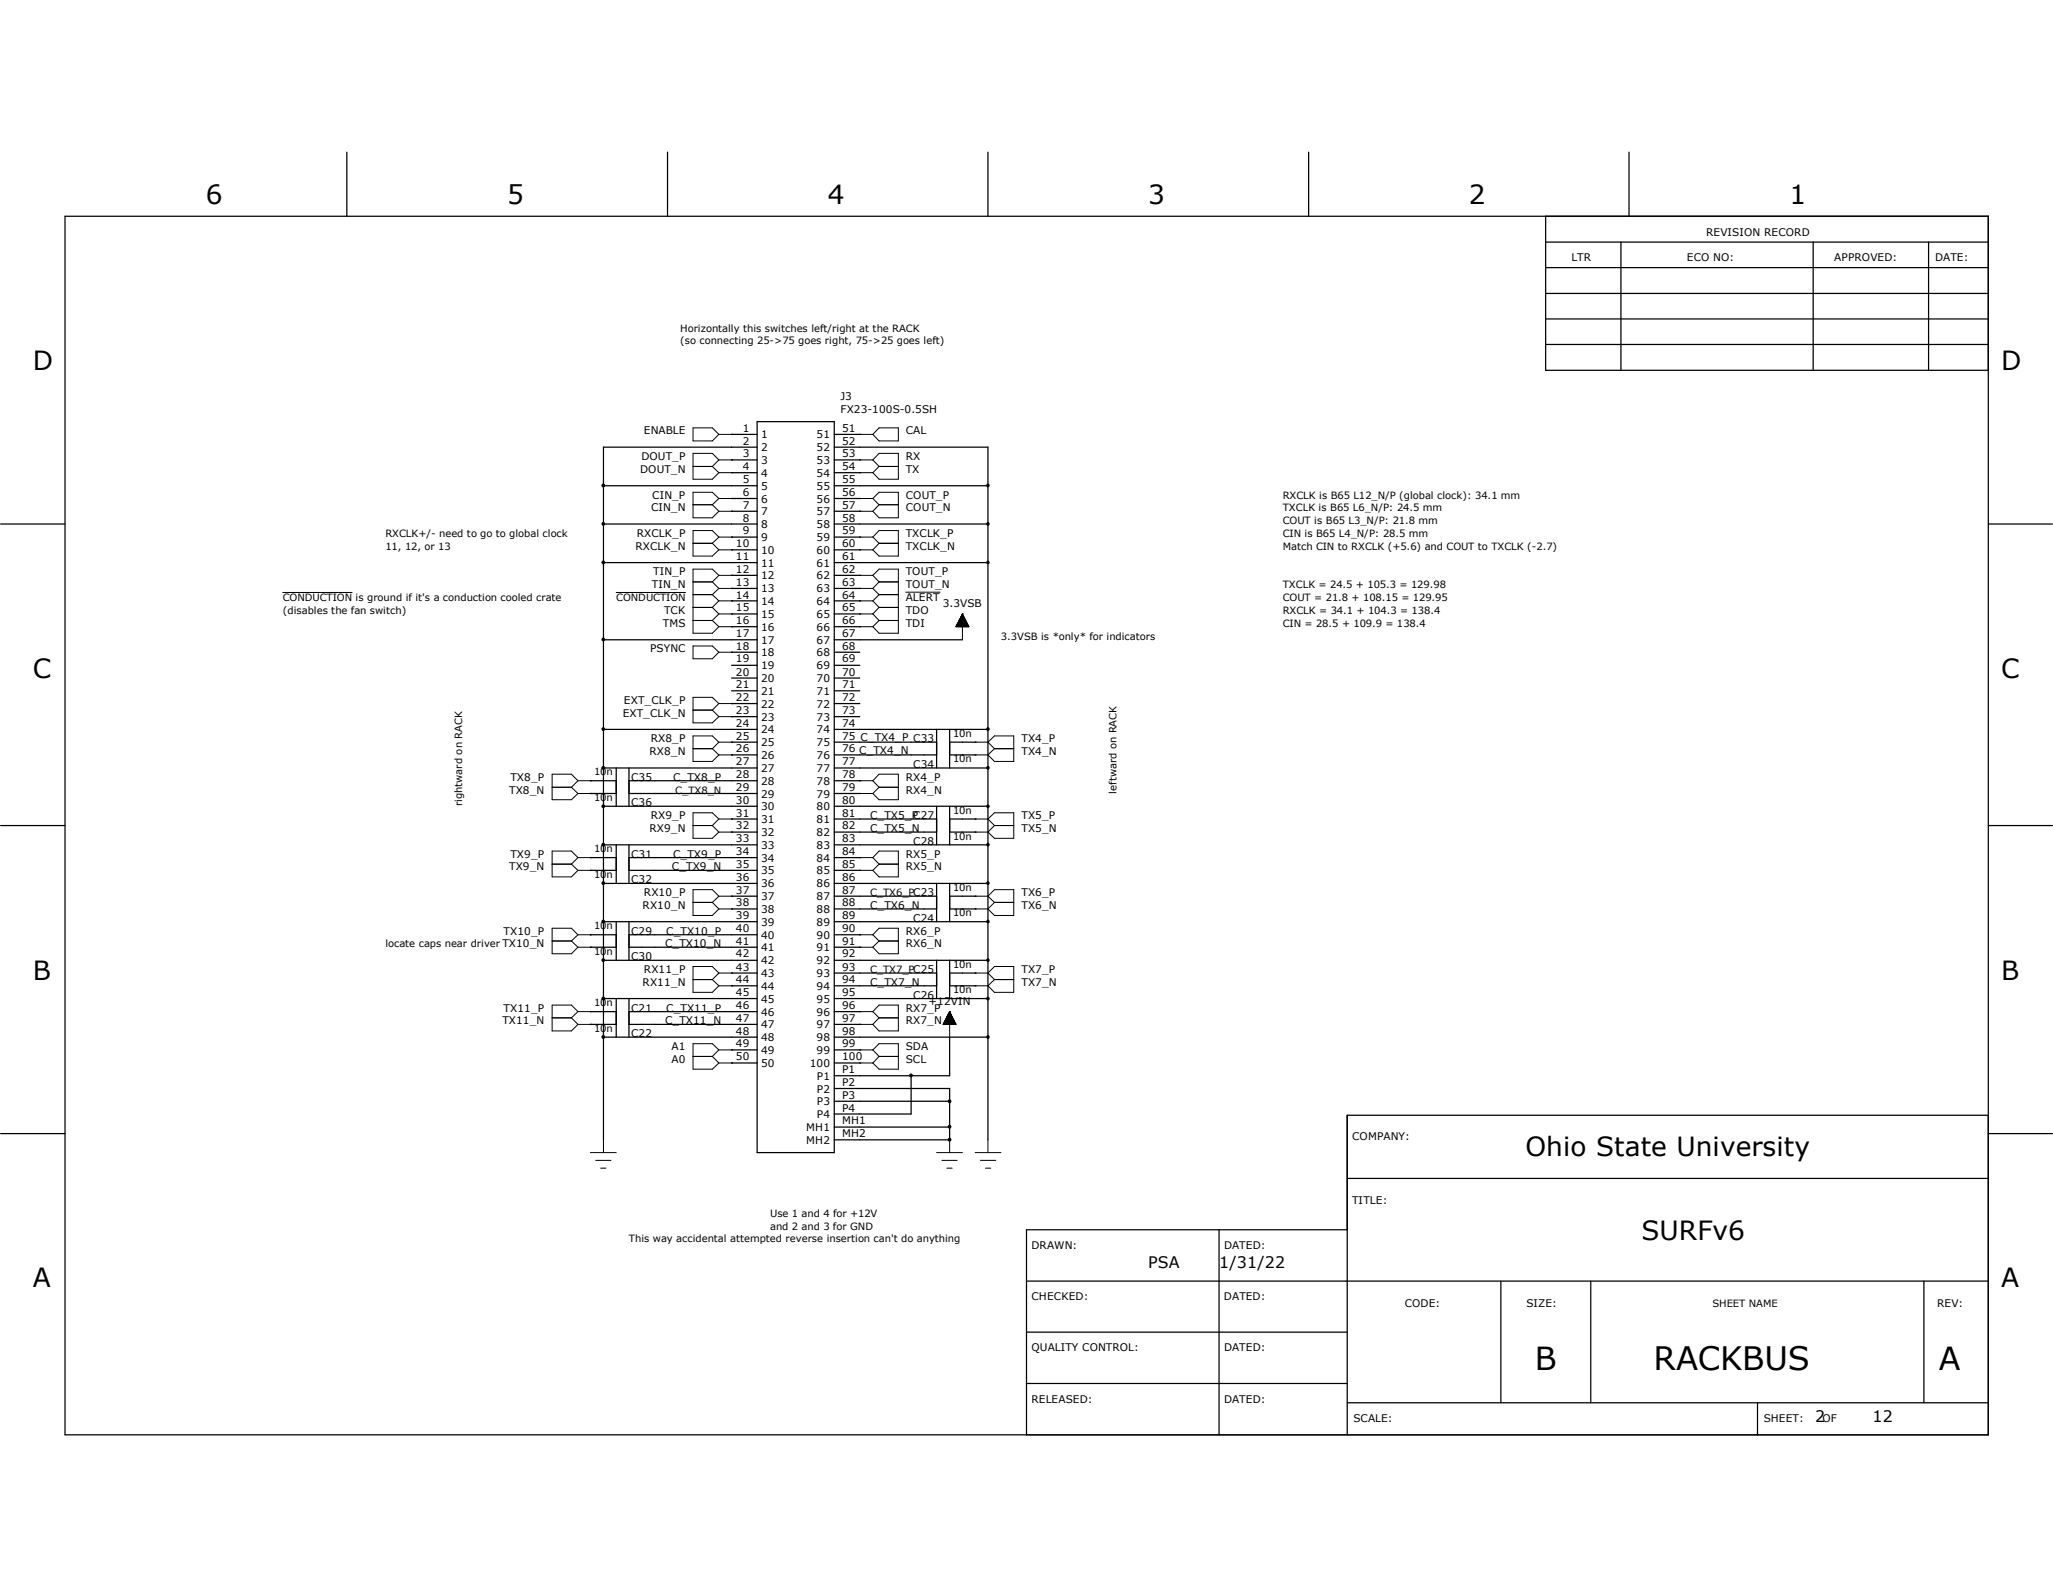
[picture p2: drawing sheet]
<svg xmlns="http://www.w3.org/2000/svg" width="279mm" height="216mm" viewBox="0 0 279 216" stroke-linecap="round" stroke-linejoin="round" font-family="sans-serif">
<g fill="none" stroke="#000" stroke-width=".17">
<path d="M8.8 29.4h261.8v165.8h-261.8zM47.2 20.7v8.7M90.8 20.7v8.7M134.5 20.7v8.7M178.1 20.7v8.7M210.4 32.9h60.2M210.4 36.4h60.2M210.4 29.4v21h60.2M210.4 39.9h60.2M220.6 32.9v17.5M221.7 20.7v8.7M246.8 32.9v17.5"/>
<path d="M262.5 32.9v17.5M99.6 59.1h.1M99.6 59.1h3.4M103 57.4h10.5v99.4h-10.5zM113.5 59.1h3.5M117 59.1h.1M210.4 43.4h60.2M210.4 46.9h60.2M.1 71.3h8.7M82.1 71.3h20.9M82.1 66.1h20.9M82.1 76.5h20.9"/>
<path d="M99.6 62.6h.1M99.6 64.3h.1M99.6 73.1h.1M99.6 74.8h.1M99.6 78.3h.1M99.6 67.8h.1M99.6 69.6h.1M99.6 62.6h3.4M99.6 64.3h3.4M99.6 67.8h3.4M99.6 69.6h3.4M99.6 73.1h3.4"/>
<path d="M99.6 74.8h3.4M99.6 78.3h3.4M103 60.8h-20.9v94.3M113.5 71.3h21M113.5 60.8h21v94.3M113.5 62.6h3.5M113.5 64.3h3.5M113.5 66.1h21M113.5 67.8h3.5M113.5 69.6h3.5M113.5 73.1h3.5M113.5 74.8h3.5"/>
<path d="M113.5 76.5h21M113.5 78.3h3.5M117 78.3h.1M117 73.1h.1M117 74.8h.1M117 67.8h.1M117 69.6h.1M117 62.6h.1M117 64.3h.1M270.6 71.3h8.7M82.1 87h20.9M82.1 99.2h20.9"/>
<path d="M99.6 81.7h.1M99.6 95.7h.1M99.6 97.5h.1M99.6 80.1h.1M99.6 83.5h.1M99.6 85.3h.1M99.6 88.7h.1M99.6 80.1h3.4M99.6 81.7h3.4M99.6 83.5h3.4M99.6 85.3h3.4M99.6 88.7h3.4"/>
<path d="M99.6 90.5h3.4M99.6 92.2h3.4M99.6 94h3.4M99.6 95.7h3.4M99.6 97.5h3.4M113.5 80.1h3.5M113.5 81.7h3.5M113.5 83.5h3.5M113.5 85.3h3.5M113.5 87h17.5M113.5 88.7h3.5M113.5 90.5h3.5"/>
<path d="M113.5 92.2h3.5M113.5 94h3.5M113.5 95.7h3.5M113.5 97.5h3.5M113.5 99.2h21M117 80.1h.1M117 81.7h.1M117 83.5h.1M117 85.3h.1M127.5 99.2v5.3M129.2 99.2v5.3M.1 112.3h8.7"/>
<path d="M80.3 116.7h.1M80.3 118.4h.1M80.3 107.9h.1M80.3 106.2h.1M80.3 106.2h3.6M80.3 107.9h3.6M80.3 116.7h3.6M80.3 118.4h3.6M82.1 104.5h20.9M82.1 109.7h20.9M82.1 114.9h20.9M83.9 104.5v5.2"/>
<path d="M83.9 114.9v5.3M85.6 106.2h17.4M85.6 107.9h17.4M85.6 116.7h17.4M85.6 118.4h17.4M85.6 104.5v5.2M85.6 114.9v5.3M99.6 113.2h.1M99.6 111.4h.1M99.6 101h.1M99.6 102.7h.1M99.6 101h3.4"/>
<path d="M99.6 102.7h3.4M99.6 111.4h3.4M99.6 113.2h3.4M113.5 101h14M113.5 102.7h14M113.5 104.5h21M113.5 106.2h3.5M113.5 107.9h3.5M113.5 109.7h21M113.5 111.4h14M113.5 113.2h14M113.5 114.9h21"/>
<path d="M113.5 116.7h3.5M113.5 118.4h3.5M117 118.4h.1M117 116.7h.1M117 107.9h.1M117 106.2h.1M127.5 109.7v5.2M129.2 101h3.5M129.2 102.7h3.5M129.2 111.4h3.5M129.2 113.2h3.5M129.2 109.7v5.2"/>
<path d="M132.7 113.2h.1M132.7 111.4h.1M132.7 101h.1M132.7 102.7h.1M270.6 112.3h8.7M80.3 137.6h.1M80.3 139.4h.1M80.3 127.2h.1M80.3 128.9h.1M80.3 127.2h3.6M80.3 128.9h3.6M80.3 137.6h3.6"/>
<path d="M80.3 139.4h3.6M82.1 120.2h20.9M82.1 125.4h20.9M82.1 130.6h20.9M82.1 135.8h20.9M83.9 125.4v5.2M83.9 135.8v5.3M85.6 127.2h17.4M85.6 128.9h17.4M85.6 137.6h17.4M85.6 139.4h17.4M85.6 125.4v5.2"/>
<path d="M85.6 135.8v5.3M99.6 132.4h.1M99.6 134.1h.1M99.6 123.7h.1M99.6 121.9h.1M99.6 121.9h3.4M99.6 123.7h3.4M99.6 132.4h3.4M99.6 134.1h3.4M113.5 120.2h21M113.5 121.9h14M113.5 123.7h14"/>
<path d="M113.5 125.4h21M113.5 127.2h3.5M113.5 128.9h3.5M113.5 130.6h21M113.5 132.4h14M113.5 134.1h14M113.5 135.8h21M113.5 137.6h3.5M113.5 139.4h3.5M117 139.4h.1M117 137.6h.1M117 128.9h.1"/>
<path d="M117 127.2h.1M127.5 120.2v5.2M127.5 130.6v5.2M129.2 121.9h3.5M129.2 123.7h3.5M129.2 132.4h3.5M129.2 134.1h3.5M129.2 120.2v5.2M129.2 130.6v5.2M132.7 134.1h.1M132.7 132.4h.1M132.7 123.7h.1"/>
<path d="M132.7 121.9h.1M.1 154.2h8.7M82.1 141.1h20.9M99.6 142.8h.1M99.6 144.6h.1M99.6 142.8h3.4M99.6 144.6h3.4M113.5 141.1h21M113.5 142.8h3.5M113.5 144.6h3.5M113.5 148.1h15.7v7M113.5 149.8h15.7"/>
<path d="M113.5 153.3h15.7M113.5 155.1h15.7M117 142.8h.1M117 144.6h.1M124 146.3v5.3h-10.5M129.2 155.1h.1M129.2 141.1v5.2h-15.7M270.6 151.7h-87.3v43.5M270.6 154.2h8.7M139.7 174.3h130.9M165.9 167.3v27.9M183.3 160.3h87.3"/>
<path d="M183.3 167.3h-43.6v27.9M204.3 174.3v16.5M216.5 174.3v16.5M261.8 174.3v16.5M139.7 181.2h43.6M139.7 188.2h43.6M183.3 190.8h87.3M239.2 190.8v4.4"/>
</g>
<g fill="none" stroke="#000" stroke-width=".14">
<path d="M94.3 58.2h2.6l.9 .9-.9 .9h-2.6zM97.8 59.1h1.8M117 59.1h1.8M119.6 58.2h2.7v1.8h-2.7l-.8-.9zM94.3 63.5h2.6M94.3 73.9h2.6M94.3 79.2h2.6M94.3 68.7h2.6M96.9 63.5l.9 .8M96.9 73.9l.9 .9M96.9 79.2l.9 .9M96.9 68.7l.9 .9"/>
<path d="M97.8 62.6l-.9-.9h-2.6v3.5h2.6l.9-.9M97.8 67.8l-.9-.8h-2.6v3.4h2.6l.9-.8M97.8 73.1l-.9-.9h-2.6v3.4h2.6l.9-.8M97.8 78.3l-.9-.9h-2.6v8.7h2.6l.9-.8M97.8 62.6h1.8M97.8 62.6l-.9 .9M97.8 64.3h1.8M97.8 73.1h1.8M97.8 73.1l-.9 .8M97.8 74.8h1.8M97.8 78.3h1.8M97.8 78.3l-.9 .9"/>
<path d="M97.8 67.8h1.8M97.8 69.6h1.8M97.8 67.8l-.9 .9M117 62.6h1.8M117 64.3h1.8M117 73.1h1.8M117 74.8h1.8M117 78.3h1.8M117 67.8h1.8M117 69.6h1.8M118.8 62.6l.8-.9h2.7v3.5h-2.7l-.8-.9M118.8 67.8l.8-.8h2.7v3.4h-2.7l-.8-.8"/>
<path d="M118.8 73.1l.8-.9h2.7v3.4h-2.7l-.8-.8M118.8 78.3l.8-.9h2.7v8.7h-2.7l-.8-.8M118.8 78.3l.8 .9M118.8 73.1l.8 .8M118.8 67.8l.8 .9M118.8 62.6l.8 .9M119.6 63.5h2.7M119.6 73.9h2.7M119.6 79.2h2.7M119.6 79.2l-.8 .9M119.6 73.9l-.8 .9M119.6 68.7h2.7"/>
<path d="M119.6 68.7l-.8 .9M119.6 63.5l-.8 .8M38.5 80.6h9.4M83.9 80.6h9.4M94.3 87.9h2.6l.9 .8-.9 .9h-2.6zM94.3 82.6h2.6M94.3 80.9h2.6M94.3 96.6h2.6M94.3 84.4h2.6M96.9 80.9l.9 .8M96.9 96.6l.9 .9M96.9 82.6l.9 .9"/>
<path d="M96.9 84.4l.9 .9M97.8 95.7l-.9-.8h-2.6v3.4h2.6l.9-.8M97.8 81.7h1.8M97.8 81.7l-.9 .9M97.8 95.7h1.8M97.8 95.7l-.9 .9M97.8 97.5h1.8M97.8 80.1h1.8M97.8 80.1l-.9 .8M97.8 83.5h1.8M97.8 83.5l-.9 .9M97.8 85.3h1.8"/>
<path d="M97.8 88.7h1.8M117 81.7h1.8M117 80.1h1.8M117 83.5h1.8M117 85.3h1.8M118.8 80.1l.8 .8M118.8 81.7l.8 .9M118.8 83.5l.8 .9M119.6 80.9l-.8 .8M119.6 82.6h2.7M119.6 80.9h2.7M119.6 84.4h2.7"/>
<path d="M119.6 82.6l-.8 .9M119.6 84.4l-.8 .9M123.3 80.6h4.6M130.1 85.3v-.1h1.7v.1M130.2 85.1h1.6M130.2 85h1.5v.3M130.2 85v.3M130.3 85h1.4M130.3 84.9h1.4v.4M130.3 84.9v.4M130.3 84.8h1.4M130.3 84.8h1.3v.5"/>
<path d="M130.3 84.8v.5M130.4 84.7h1.2M130.4 85.3v-.7h1.1v.7M130.5 84.5h1M130.5 84.5h1v.8M130.5 84.5v.8M130.5 84.4h.9M130.6 84.4h.8v.9M130.6 84.3v1M130.6 84.3h.8M130.6 84.2h.7v1.1M130.7 84.1h.6v1.2"/>
<path d="M130.8 83.9h.4v1.4M130.8 83.9v1.4M130.8 83.9h.3M130.9 83.8h.2v1.5M130.9 83.7h.1v1.6M130.9 83.6v1.7M130.9 83.6h.1M131 83.5h.1M131 83.5l.9 1.8h-1.8zM131 83.5v3.5M131.1 83.7h-.2v1.6M131.2 84h-.5v1.3"/>
<path d="M131.3 84.2h-.7v1.1M75.1 117.6h2.7M75.1 107.1h2.7M77.8 117.6l.9 .8M77.8 107.1l.9 .8M78.7 106.2l-.9-.9h-2.7v3.5h2.7l.9-.9M78.7 116.7l-.9-.9h-2.7v3.5h2.7l.9-.9M78.7 116.7h1.6M78.7 116.7l-.9 .9M78.7 118.4h1.6M78.7 107.9h1.6M78.7 106.2h1.6"/>
<path d="M78.7 106.2l-.9 .9M94.3 112.3h2.6M94.3 101.9h2.6M96.9 112.3l.9 .9M96.9 101.9l.9 .8M97.8 101l-.9-.9h-2.6v3.5h2.6l.9-.9M97.8 111.4l-.9-.8h-2.6v3.4h2.6l.9-.8M97.8 113.2h1.8M97.8 111.4h1.8M97.8 111.4l-.9 .9M97.8 101h1.8M97.8 102.7h1.8"/>
<path d="M97.8 101l-.9 .9M117 116.7h1.8M117 118.4h1.8M117 107.9h1.8M117 106.2h1.8M118.8 106.2l.8-.9h2.7v3.5h-2.7l-.8-.9M118.8 116.7l.8-.9h2.7v3.5h-2.7l-.8-.9M118.8 116.7l.8 .9M118.8 106.2l.8 .9M119.6 117.6h2.7M119.6 117.6l-.8 .8M119.6 107.1h2.7"/>
<path d="M119.6 107.1l-.8 .8M132.7 113.2h1.8M132.7 111.4h1.8M132.7 101h1.8M132.7 102.7h1.8M134.5 101l.8-.9h2.7v3.5h-2.7l-.8-.9M134.5 111.4l.8-.8h2.7v3.4h-2.7l-.8-.8M134.5 111.4l.8 .9M134.5 101l.8 .9M135.3 112.3l-.8 .9M135.3 112.3h2.7M135.3 101.9h2.7"/>
<path d="M135.3 101.9l-.8 .8M75.1 138.5h2.7M75.1 128h2.7M77.8 138.5l.9 .9M77.8 128l.9 .9M78.7 139.4h1.6M78.7 137.6l-.9-.9h-2.7v3.6h2.7l.9-.9M78.7 137.6h1.6M78.7 137.6l-.9 .9M78.7 127.2l-.9-.9h-2.7v3.5h2.7l.9-.9M78.7 128.9h1.6M78.7 127.2h1.6"/>
<path d="M78.7 127.2l-.9 .8M94.3 133.3h2.6M94.3 122.8h2.6M96.9 133.3l.9 .8M96.9 122.8l.9 .9M97.8 134.1h1.8M97.8 132.4l-.9-.9h-2.6v3.5h2.6l.9-.9M97.8 132.4h1.8M97.8 132.4l-.9 .9M97.8 121.9l-.9-.9h-2.6v3.5h2.6l.9-.8M97.8 123.7h1.8M97.8 121.9h1.8"/>
<path d="M97.8 121.9l-.9 .9M117 139.4h1.8M117 137.6h1.8M117 128.9h1.8M117 127.2h1.8M118.8 137.6l.8-.9h2.7v3.6h-2.7l-.8-.9M118.8 127.2l.8-.9h2.7v3.5h-2.7l-.8-.9M118.8 137.6l.8 .9M118.8 127.2l.8 .8M119.6 138.5h2.7M119.6 138.5l-.8 .9M119.6 128h2.7"/>
<path d="M119.6 128l-.8 .9M128.4 139.3h1.7v.1M128.4 139.2v.2M128.4 139.2h1.6M128.5 139.1h1.5v.3M128.5 139h1.4v.4M128.5 139v.4M128.6 138.9h1.3M128.6 139.4v-.5h1.3v.5M128.6 138.8h1.2M128.7 138.7h1.1v.7M128.7 138.6h1.1"/>
<path d="M128.7 138.7v.7M128.7 138.6h1v.8M128.7 138.6v.8M128.8 138.5h.9M128.8 138.5h.8v.9M128.8 138.4v1M128.9 138.4h.7M128.9 138.3h.7v1.1M128.9 138.3v1.1M128.9 138.3h.6M128.9 138.2h.6v1.2M128.9 138.1v1.3"/>
<path d="M129 138.1h.5M129 138h.5v1.4M129 138v1.4M129.1 138h.3M129.1 137.9h.3v1.5M129.1 137.8v1.6M129.1 137.8h.2M129.2 137.8h.1v1.6M129.2 137.7v1.7M129.2 137.7h.1M129.2 137.6h.1M129.2 137.6v3.5"/>
<path d="M129.2 137.6l-.8 1.8h1.7M129.2 137.6l.9 1.8M130 139.1h-1.5v.3M132.7 134.1h1.8M132.7 132.4h1.8M132.7 123.7h1.8M132.7 121.9h1.8M134.5 132.4l.8-.9h2.7v3.5h-2.7l-.8-.9M134.5 121.9l.8-.9h2.7v3.5h-2.7l-.8-.8M134.5 132.4l.8 .9M134.5 121.9l.8 .9M135.3 133.3h2.7"/>
<path d="M135.3 133.3l-.8 .8M135.3 122.8h2.7M135.3 122.8l-.8 .9M80.3 156.8h3.6M81.1 157.9h2M81.7 158.9h.8M82.1 155.1v1.7M94.3 143.7h2.6M96.9 143.7l.9 .9M97.8 142.8l-.9-.8h-2.6v3.5h2.6l.9-.9M97.8 142.8h1.8M97.8 142.8l-.9 .9"/>
<path d="M97.8 144.6h1.8M117 142.8h1.8M117 144.6h1.8M118.8 142.8l.8-.8h2.7v3.5h-2.7l-.8-.9M118.8 142.8l.8 .9M119.6 143.7h2.7M119.6 143.7l-.8 .9M127.5 156.8h3.5M128.2 157.9h2.1M128.9 158.9h.7M129.2 155.1v1.7M132.7 156.8h3.5"/>
<path d="M133.4 157.9h2.1M134.1 158.9h.7M134.5 155.1v1.7"/>
</g>
<g fill="#000" stroke="#000" stroke-width=".14">
<circle cx="82.1" cy="66" r=".19"/>
<circle cx="82.1" cy="76.5" r=".19"/>
<circle cx="82.1" cy="71.3" r=".19"/>
<circle cx="134.4" cy="71.3" r=".18"/>
<circle cx="134.4" cy="66" r=".18"/>
<circle cx="134.4" cy="76.5" r=".18"/>
<circle cx="82.1" cy="99.2" r=".19"/>
<circle cx="82.1" cy="87" r=".19"/>
<circle cx="134.4" cy="99.2" r=".18"/>
<circle cx="82.1" cy="109.7" r=".19"/>
<circle cx="82.1" cy="114.9" r=".19"/>
<circle cx="82.1" cy="104.5" r=".19"/>
<circle cx="134.4" cy="109.7" r=".18"/>
<circle cx="134.4" cy="114.9" r=".18"/>
<circle cx="134.4" cy="104.4" r=".18"/>
<circle cx="82.1" cy="130.6" r=".19"/>
<circle cx="82.1" cy="135.8" r=".19"/>
<circle cx="82.1" cy="120.1" r=".19"/>
<circle cx="82.1" cy="125.4" r=".19"/>
<circle cx="134.4" cy="130.6" r=".18"/>
<circle cx="134.4" cy="120.1" r=".18"/>
<circle cx="134.4" cy="125.4" r=".18"/>
<circle cx="134.4" cy="135.8" r=".18"/>
<circle cx="82.1" cy="141.1" r=".19"/>
<circle cx="124" cy="146.3" r=".19"/>
<circle cx="129.2" cy="153.3" r=".19"/>
<circle cx="129.2" cy="155" r=".19"/>
<circle cx="129.2" cy="149.8" r=".19"/>
<circle cx="134.4" cy="141.1" r=".18"/>
</g>
<text font-size="4.4" x="225" y="186.4">RACKBUS</text>
<g font-size="4.3">
<text x="208.9" y="186.4">B</text>
<text x="263.9" y="186.4">A</text>
</g>
<g font-size="3.6">
<text x="28" y="27.7">6</text>
<text x="69" y="27.7">5</text>
<text x="112.6" y="27.7">4</text>
<text x="156.3" y="27.7">3</text>
<text x="199.9" y="27.7">2</text>
<text x="243.6" y="27.7">1</text>
<text x="4.5" y="50.4">D</text>
<text x="272.3" y="50.4">D</text>
<text x="4.5" y="92.2">C</text>
<text x="272.3" y="92.2">C</text>
<text x="4.5" y="133.3">B</text>
<text x="272.3" y="133.3">B</text>
<text x="207.6" y="157.3">Ohio State University</text>
<text x="223.4" y="168.7">SURFv6</text>
<text x="4.5" y="175.1">A</text>
<text x="272.3" y="175.1">A</text>
</g>
<g font-size="2.2">
<text x="156.3" y="172.5">PSA</text>
<text x="165.9" y="172.5">1/31/22</text>
<text x="247" y="193.4">2</text>
<text x="254.8" y="193.4">12</text>
</g>
<g font-size="1.4">
<text x="213.9" y="35.5">LTR</text>
<text x="229.6" y="35.5">ECO NO:</text>
<text x="232.2" y="32">REVISION RECORD</text>
<text x="249.6" y="35.5">APPROVED:</text>
<text x="263.4" y="35.5">DATE:</text>
<text x="92.6" y="45.1">Horizontally this switches left/right at the RACK</text>
<text x="92.6" y="46.9">(so connecting 25-&gt;75 goes right, 75-&gt;25 goes left)</text>
<text x="87.6" y="59.1">ENABLE</text>
<text x="101.1" y="58.8">1</text>
<text x="103.6" y="59.6">1</text>
<text x="111.1" y="59.6">51</text>
<text x="114.4" y="54.4">J3</text>
<text x="114.4" y="56.1">FX23-100S-0.5SH</text>
<text x="114.6" y="58.8">51</text>
<text x="123.3" y="59.1">CAL</text>
<text x="87.1" y="64.3">DOUT_N</text>
<text x="87.3" y="62.6">DOUT_P</text>
<text x="101.1" y="60.5">2</text>
<text x="101.1" y="62.2">3</text>
<text x="101.1" y="64">4</text>
<text x="101.1" y="65.7">5</text>
<text x="103.6" y="61.4">2</text>
<text x="103.6" y="63.1">3</text>
<text x="103.6" y="64.9">4</text>
<text x="111.1" y="61.4">52</text>
<text x="111.1" y="63.1">53</text>
<text x="111.1" y="64.9">54</text>
<text x="114.6" y="60.5">52</text>
<text x="114.6" y="62.2">53</text>
<text x="114.6" y="64">54</text>
<text x="114.6" y="65.7">55</text>
<text x="123.3" y="62.6">RX</text>
<text x="123.3" y="64.3">TX</text>
<text x="88.6" y="69.6">CIN_N</text>
<text x="88.8" y="67.8">CIN_P</text>
<text x="101.1" y="67.5">6</text>
<text x="101.1" y="69.2">7</text>
<text x="101.1" y="71">8</text>
<text x="103.6" y="66.6">5</text>
<text x="103.6" y="68.4">6</text>
<text x="103.6" y="70.1">7</text>
<text x="103.6" y="71.8">8</text>
<text x="111.1" y="66.6">55</text>
<text x="111.1" y="68.4">56</text>
<text x="111.1" y="70.1">57</text>
<text x="111.1" y="71.8">58</text>
<text x="114.6" y="67.5">56</text>
<text x="114.6" y="69.2">57</text>
<text x="114.6" y="71">58</text>
<text x="123.3" y="67.8">COUT_P</text>
<text x="123.3" y="69.6">COUT_N</text>
<text x="174.6" y="67.8">RXCLK is B65 L12_N/P (global clock): 34.1 mm</text>
<text x="174.6" y="69.6">TXCLK is B65 L6_N/P: 24.5 mm</text>
<text x="174.6" y="71.3">COUT is B65 L3_N/P: 21.8 mm</text>
<text x="52.5" y="73.1">RXCLK+/- need to go to global clock</text>
<text x="52.5" y="74.8">11, 12, or 13</text>
<text x="86.5" y="74.8">RXCLK_N</text>
<text x="86.7" y="73.1">RXCLK_P</text>
<text x="100.2" y="74.5">10</text>
<text x="100.2" y="76.2">11</text>
<text x="100.2" y="77.9">12</text>
<text x="101.1" y="72.7">9</text>
<text x="103.6" y="73.6">9</text>
<text x="103.6" y="75.4">10</text>
<text x="103.6" y="77.1">11</text>
<text x="111.1" y="73.6">59</text>
<text x="111.1" y="75.4">60</text>
<text x="111.1" y="77.1">61</text>
<text x="114.6" y="72.7">59</text>
<text x="114.6" y="74.5">60</text>
<text x="114.6" y="76.2">61</text>
<text x="114.6" y="77.9">62</text>
<text x="123.3" y="73.1">TXCLK_P</text>
<text x="123.3" y="74.8">TXCLK_N</text>
<text x="174.6" y="73.1">CIN is B65 L4_N/P: 28.5 mm</text>
<text x="174.6" y="74.8">Match CIN to RXCLK (+5.6) and COUT to TXCLK (-2.7)</text>
<text x="38.5" y="81.7">CONDUCTION is ground if it's a conduction cooled crate</text>
<text x="38.5" y="83.5">(disables the fan switch)</text>
<text x="83.9" y="81.7">CONDUCTION</text>
<text x="88.7" y="80.1">TIN_N</text>
<text x="88.9" y="78.3">TIN_P</text>
<text x="90.4" y="83.5">TCK</text>
<text x="100.2" y="79.7">13</text>
<text x="100.2" y="81.4">14</text>
<text x="100.2" y="83.1">15</text>
<text x="103.6" y="78.8">12</text>
<text x="103.6" y="80.6">13</text>
<text x="103.6" y="82.3">14</text>
<text x="111.1" y="78.8">62</text>
<text x="111.1" y="80.6">63</text>
<text x="111.1" y="82.3">64</text>
<text x="114.6" y="79.7">63</text>
<text x="114.6" y="81.4">64</text>
<text x="114.6" y="83.1">65</text>
<text x="123.3" y="78.3">TOUT_P</text>
<text x="123.3" y="80.1">TOUT_N</text>
<text x="123.3" y="81.7">ALERT</text>
<text x="123.3" y="83.5">TDO</text>
<text x="128.3" y="82.6">3.3VSB</text>
<text x="174.6" y="80.1">TXCLK = 24.5 + 105.3 = 129.98</text>
<text x="174.6" y="81.7">COUT = 21.8 + 108.15 = 129.95</text>
<text x="174.6" y="83.5">RXCLK = 34.1 + 104.3 = 138.4</text>
<text x="88.5" y="88.7">PSYNC</text>
<text x="90.2" y="85.3">TMS</text>
<text x="100.2" y="84.9">16</text>
<text x="100.2" y="86.7">17</text>
<text x="100.2" y="88.4">18</text>
<text x="103.6" y="84.1">15</text>
<text x="103.6" y="85.8">16</text>
<text x="103.6" y="87.6">17</text>
<text x="103.6" y="89.3">18</text>
<text x="111.1" y="84.1">65</text>
<text x="111.1" y="85.8">66</text>
<text x="111.1" y="87.6">67</text>
<text x="111.1" y="89.3">68</text>
<text x="114.6" y="84.9">66</text>
<text x="114.6" y="86.7">67</text>
<text x="114.6" y="88.4">68</text>
<text x="123.3" y="85.3">TDI</text>
<text x="136.2" y="87">3.3VSB is *only* for indicators</text>
<text x="174.6" y="85.3">CIN = 28.5 + 109.9 = 138.4</text>
<text x="84.9" y="95.7">EXT_CLK_P</text>
<text x="100.2" y="90.1">19</text>
<text x="100.2" y="91.9">20</text>
<text x="100.2" y="93.6">21</text>
<text x="100.2" y="95.4">22</text>
<text x="103.6" y="91.1">19</text>
<text x="103.6" y="92.8">20</text>
<text x="103.6" y="94.5">21</text>
<text x="111.1" y="91.1">69</text>
<text x="111.1" y="92.8">70</text>
<text x="111.1" y="94.5">71</text>
<text x="114.6" y="90.1">69</text>
<text x="114.6" y="91.9">70</text>
<text x="114.6" y="93.6">71</text>
<text x="114.6" y="95.4">72</text>
<text x="84.8" y="97.5">EXT_CLK_N</text>
<text x="88.6" y="101">RX8_P</text>
<text x="100.2" y="97.1">23</text>
<text x="100.2" y="98.9">24</text>
<text x="100.2" y="100.6">25</text>
<text x="103.6" y="96.3">22</text>
<text x="103.6" y="98">23</text>
<text x="103.6" y="99.8">24</text>
<text x="103.6" y="101.5">25</text>
<text x="111.1" y="96.3">72</text>
<text x="111.1" y="98">73</text>
<text x="111.1" y="99.8">74</text>
<text x="111.1" y="101.5">75</text>
<text x="114.6" y="97.1">73</text>
<text x="114.6" y="98.9">74</text>
<text x="114.6" y="100.6">75 C_TX4_P C33</text>
<text x="129.7" y="100.2">10n</text>
<text x="139" y="101">TX4_P</text>
<text x="69.3" y="107.9">TX8_N</text>
<text x="69.5" y="106.2">TX8_P</text>
<text x="80.9" y="105.5">10n</text>
<text x="85.9" y="106.2">C35</text>
<text x="88.4" y="102.7">RX8_N</text>
<text x="91.6" y="106.2">C_TX8_P</text>
<text x="91.9" y="107.9">C_TX8_N</text>
<text x="100.2" y="102.4">26</text>
<text x="100.2" y="104.1">27</text>
<text x="100.2" y="105.9">28</text>
<text x="100.2" y="107.6">29</text>
<text x="103.6" y="103.3">26</text>
<text x="103.6" y="105">27</text>
<text x="103.6" y="106.8">28</text>
<text x="111.1" y="103.3">76</text>
<text x="111.1" y="105">77</text>
<text x="111.1" y="106.8">78</text>
<text x="114.6" y="102.4">76 C_TX4_N</text>
<text x="114.6" y="104.1">77</text>
<text x="114.6" y="105.9">78</text>
<text x="114.6" y="107.6">79</text>
<text x="123.3" y="107.9">RX4_N</text>
<text x="123.3" y="106.2">RX4_P</text>
<text x="124.3" y="104.5">C34</text>
<text x="129.7" y="103.7">10n</text>
<text x="139" y="102.7">TX4_N</text>
<text x="151.9" y="108" transform="rotate(-90 151.9 108)">leftward on RACK</text>
<text x="62.9" y="109.7" transform="rotate(-90 62.9 109.7)">rightward on RACK</text>
<text x="80.9" y="109">10n</text>
<text x="85.9" y="109.7">C36</text>
<text x="88.4" y="113.2">RX9_N</text>
<text x="88.6" y="111.4">RX9_P</text>
<text x="100.2" y="109.3">30</text>
<text x="100.2" y="111.1">31</text>
<text x="100.2" y="112.8">32</text>
<text x="103.6" y="108.5">29</text>
<text x="103.6" y="110.2">30</text>
<text x="103.6" y="112">31</text>
<text x="103.6" y="113.7">32</text>
<text x="111.1" y="108.5">79</text>
<text x="111.1" y="110.2">80</text>
<text x="111.1" y="112">81</text>
<text x="111.1" y="113.7">82</text>
<text x="114.6" y="109.3">80</text>
<text x="114.6" y="111.1">81</text>
<text x="114.6" y="112.8">82</text>
<text x="118.4" y="111.4">C_TX5_P</text>
<text x="118.4" y="113.2">C_TX5_N</text>
<text x="124.3" y="111.4">C27</text>
<text x="129.7" y="110.7">10n</text>
<text x="139" y="113.2">TX5_N</text>
<text x="139" y="111.4">TX5_P</text>
<text x="69.3" y="118.4">TX9_N</text>
<text x="69.5" y="116.7">TX9_P</text>
<text x="80.9" y="116">10n</text>
<text x="80.9" y="119.4">10n</text>
<text x="85.9" y="116.7">C31</text>
<text x="91.4" y="118.4">C_TX9_N</text>
<text x="91.6" y="116.7">C_TX9_P</text>
<text x="100.2" y="114.6">33</text>
<text x="100.2" y="116.3">34</text>
<text x="100.2" y="118.1">35</text>
<text x="100.2" y="119.8">36</text>
<text x="103.6" y="115.5">33</text>
<text x="103.6" y="117.2">34</text>
<text x="103.6" y="119">35</text>
<text x="111.1" y="115.5">83</text>
<text x="111.1" y="117.2">84</text>
<text x="111.1" y="119">85</text>
<text x="114.6" y="114.6">83</text>
<text x="114.6" y="116.3">84</text>
<text x="114.6" y="118.1">85</text>
<text x="114.6" y="119.8">86</text>
<text x="123.3" y="116.7">RX5_P</text>
<text x="123.3" y="118.4">RX5_N</text>
<text x="124.3" y="114.9">C28</text>
<text x="129.7" y="114.2">10n</text>
<text x="85.9" y="120.2">C32</text>
<text x="87.5" y="123.7">RX10_N</text>
<text x="87.6" y="121.9">RX10_P</text>
<text x="100.2" y="121.6">37</text>
<text x="100.2" y="123.3">38</text>
<text x="100.2" y="125.1">39</text>
<text x="103.6" y="120.7">36</text>
<text x="103.6" y="122.5">37</text>
<text x="103.6" y="124.2">38</text>
<text x="103.6" y="125.9">39</text>
<text x="111.1" y="120.7">86</text>
<text x="111.1" y="122.5">87</text>
<text x="111.1" y="124.2">88</text>
<text x="111.1" y="125.9">89</text>
<text x="114.6" y="121.6">87</text>
<text x="114.6" y="123.3">88</text>
<text x="114.6" y="125.1">89</text>
<text x="118.4" y="121.9">C_TX6_PC23</text>
<text x="118.4" y="123.7">C_TX6_N</text>
<text x="124.3" y="125.4">C24</text>
<text x="129.7" y="121.2">10n</text>
<text x="129.7" y="124.7">10n</text>
<text x="139" y="123.7">TX6_N</text>
<text x="139" y="121.9">TX6_P</text>
<text x="52.5" y="128.9">locate caps near driver TX10_N</text>
<text x="68.5" y="127.2">TX10_P</text>
<text x="80.9" y="126.4">10n</text>
<text x="80.9" y="129.9">10n</text>
<text x="85.9" y="127.2">C29</text>
<text x="85.9" y="130.6">C30</text>
<text x="90.5" y="128.9">C_TX10_N</text>
<text x="90.7" y="127.2">C_TX10_P</text>
<text x="100.2" y="126.8">40</text>
<text x="100.2" y="128.6">41</text>
<text x="100.2" y="130.3">42</text>
<text x="103.6" y="127.7">40</text>
<text x="103.6" y="129.4">41</text>
<text x="103.6" y="131.2">42</text>
<text x="111.1" y="127.7">90</text>
<text x="111.1" y="129.4">91</text>
<text x="111.1" y="131.2">92</text>
<text x="114.6" y="126.8">90</text>
<text x="114.6" y="128.6">91</text>
<text x="114.6" y="130.3">92</text>
<text x="123.3" y="128.9">RX6_N</text>
<text x="123.3" y="127.2">RX6_P</text>
<text x="129.7" y="131.7">10n</text>
<text x="68.5" y="137.6">TX11_P</text>
<text x="80.9" y="136.9">10n</text>
<text x="85.9" y="137.6">C21</text>
<text x="87.5" y="134.1">RX11_N</text>
<text x="87.6" y="132.4">RX11_P</text>
<text x="90.7" y="137.6">C_TX11_P</text>
<text x="100.2" y="132">43</text>
<text x="100.2" y="133.8">44</text>
<text x="100.2" y="135.5">45</text>
<text x="100.2" y="137.2">46</text>
<text x="103.6" y="132.9">43</text>
<text x="103.6" y="134.7">44</text>
<text x="103.6" y="136.4">45</text>
<text x="111.1" y="132.9">93</text>
<text x="111.1" y="134.7">94</text>
<text x="111.1" y="136.4">95</text>
<text x="114.6" y="132">93</text>
<text x="114.6" y="133.8">94</text>
<text x="114.6" y="135.5">95</text>
<text x="114.6" y="137.2">96</text>
<text x="118.4" y="132.4">C_TX7_PC25</text>
<text x="118.4" y="134.1">C_TX7_N</text>
<text x="123.3" y="137.6">RX7_P</text>
<text x="124.3" y="135.8">C26</text>
<text x="126.4" y="136.7">+12VIN</text>
<text x="129.7" y="135.1">10n</text>
<text x="139" y="134.1">TX7_N</text>
<text x="139" y="132.4">TX7_P</text>
<text x="68.4" y="139.4">TX11_N</text>
<text x="80.9" y="140.4">10n</text>
<text x="85.9" y="141.1">C22</text>
<text x="90.5" y="139.4">C_TX11_N</text>
<text x="91.4" y="142.8">A1</text>
<text x="100.2" y="139">47</text>
<text x="100.2" y="140.8">48</text>
<text x="100.2" y="142.5">49</text>
<text x="103.6" y="138.2">46</text>
<text x="103.6" y="139.9">47</text>
<text x="103.6" y="141.6">48</text>
<text x="103.6" y="143.4">49</text>
<text x="111.1" y="138.2">96</text>
<text x="111.1" y="139.9">97</text>
<text x="111.1" y="141.6">98</text>
<text x="111.1" y="143.4">99</text>
<text x="114.6" y="139">97</text>
<text x="114.6" y="140.8">98</text>
<text x="114.6" y="142.5">99</text>
<text x="123.3" y="139.4">RX7_N</text>
<text x="123.3" y="142.8">SDA</text>
<text x="91.4" y="144.6">A0</text>
<text x="100.2" y="144.2">50</text>
<text x="103.6" y="145.2">50</text>
<text x="110.2" y="145.2">100</text>
<text x="111.2" y="146.9">P1</text>
<text x="111.2" y="148.6">P2</text>
<text x="114.6" y="144.2">100</text>
<text x="114.6" y="146">P1</text>
<text x="114.6" y="147.7">P2</text>
<text x="114.6" y="149.5">P3</text>
<text x="123.3" y="144.6">SCL</text>
<text x="109.7" y="153.9">MH1</text>
<text x="109.7" y="155.6">MH2</text>
<text x="111.2" y="150.4">P3</text>
<text x="111.2" y="152.1">P4</text>
<text x="114.6" y="151.2">P4</text>
<text x="114.6" y="153">MH1</text>
<text x="114.6" y="154.7">MH2</text>
<text x="184" y="155.1">COMPANY:</text>
<text x="104.8" y="165.5">Use 1 and 4 for +12V</text>
<text x="104.8" y="167.3">and 2 and 3 for GND</text>
<text x="184" y="163.8">TITLE:</text>
<text x="85.6" y="169">This way accidental attempted reverse insertion can't do anything</text>
<text x="140.4" y="169.9">DRAWN:</text>
<text x="166.6" y="169.9">DATED:</text>
<text x="140.4" y="176.9">CHECKED:</text>
<text x="166.6" y="176.9">DATED:</text>
<text x="191.2" y="177.8">CODE:</text>
<text x="207.7" y="177.8">SIZE:</text>
<text x="233" y="177.8">SHEET NAME</text>
<text x="263.6" y="177.8">REV:</text>
<text x="140.4" y="183.9">QUALITY CONTROL:</text>
<text x="166.6" y="183.9">DATED:</text>
<text x="140.4" y="190.8">RELEASED:</text>
<text x="166.6" y="190.8">DATED:</text>
<text x="184.2" y="193.5">SCALE:</text>
<text x="240" y="193.5">SHEET:</text>
<text x="248" y="193.5">OF</text>
</g>
</svg>
